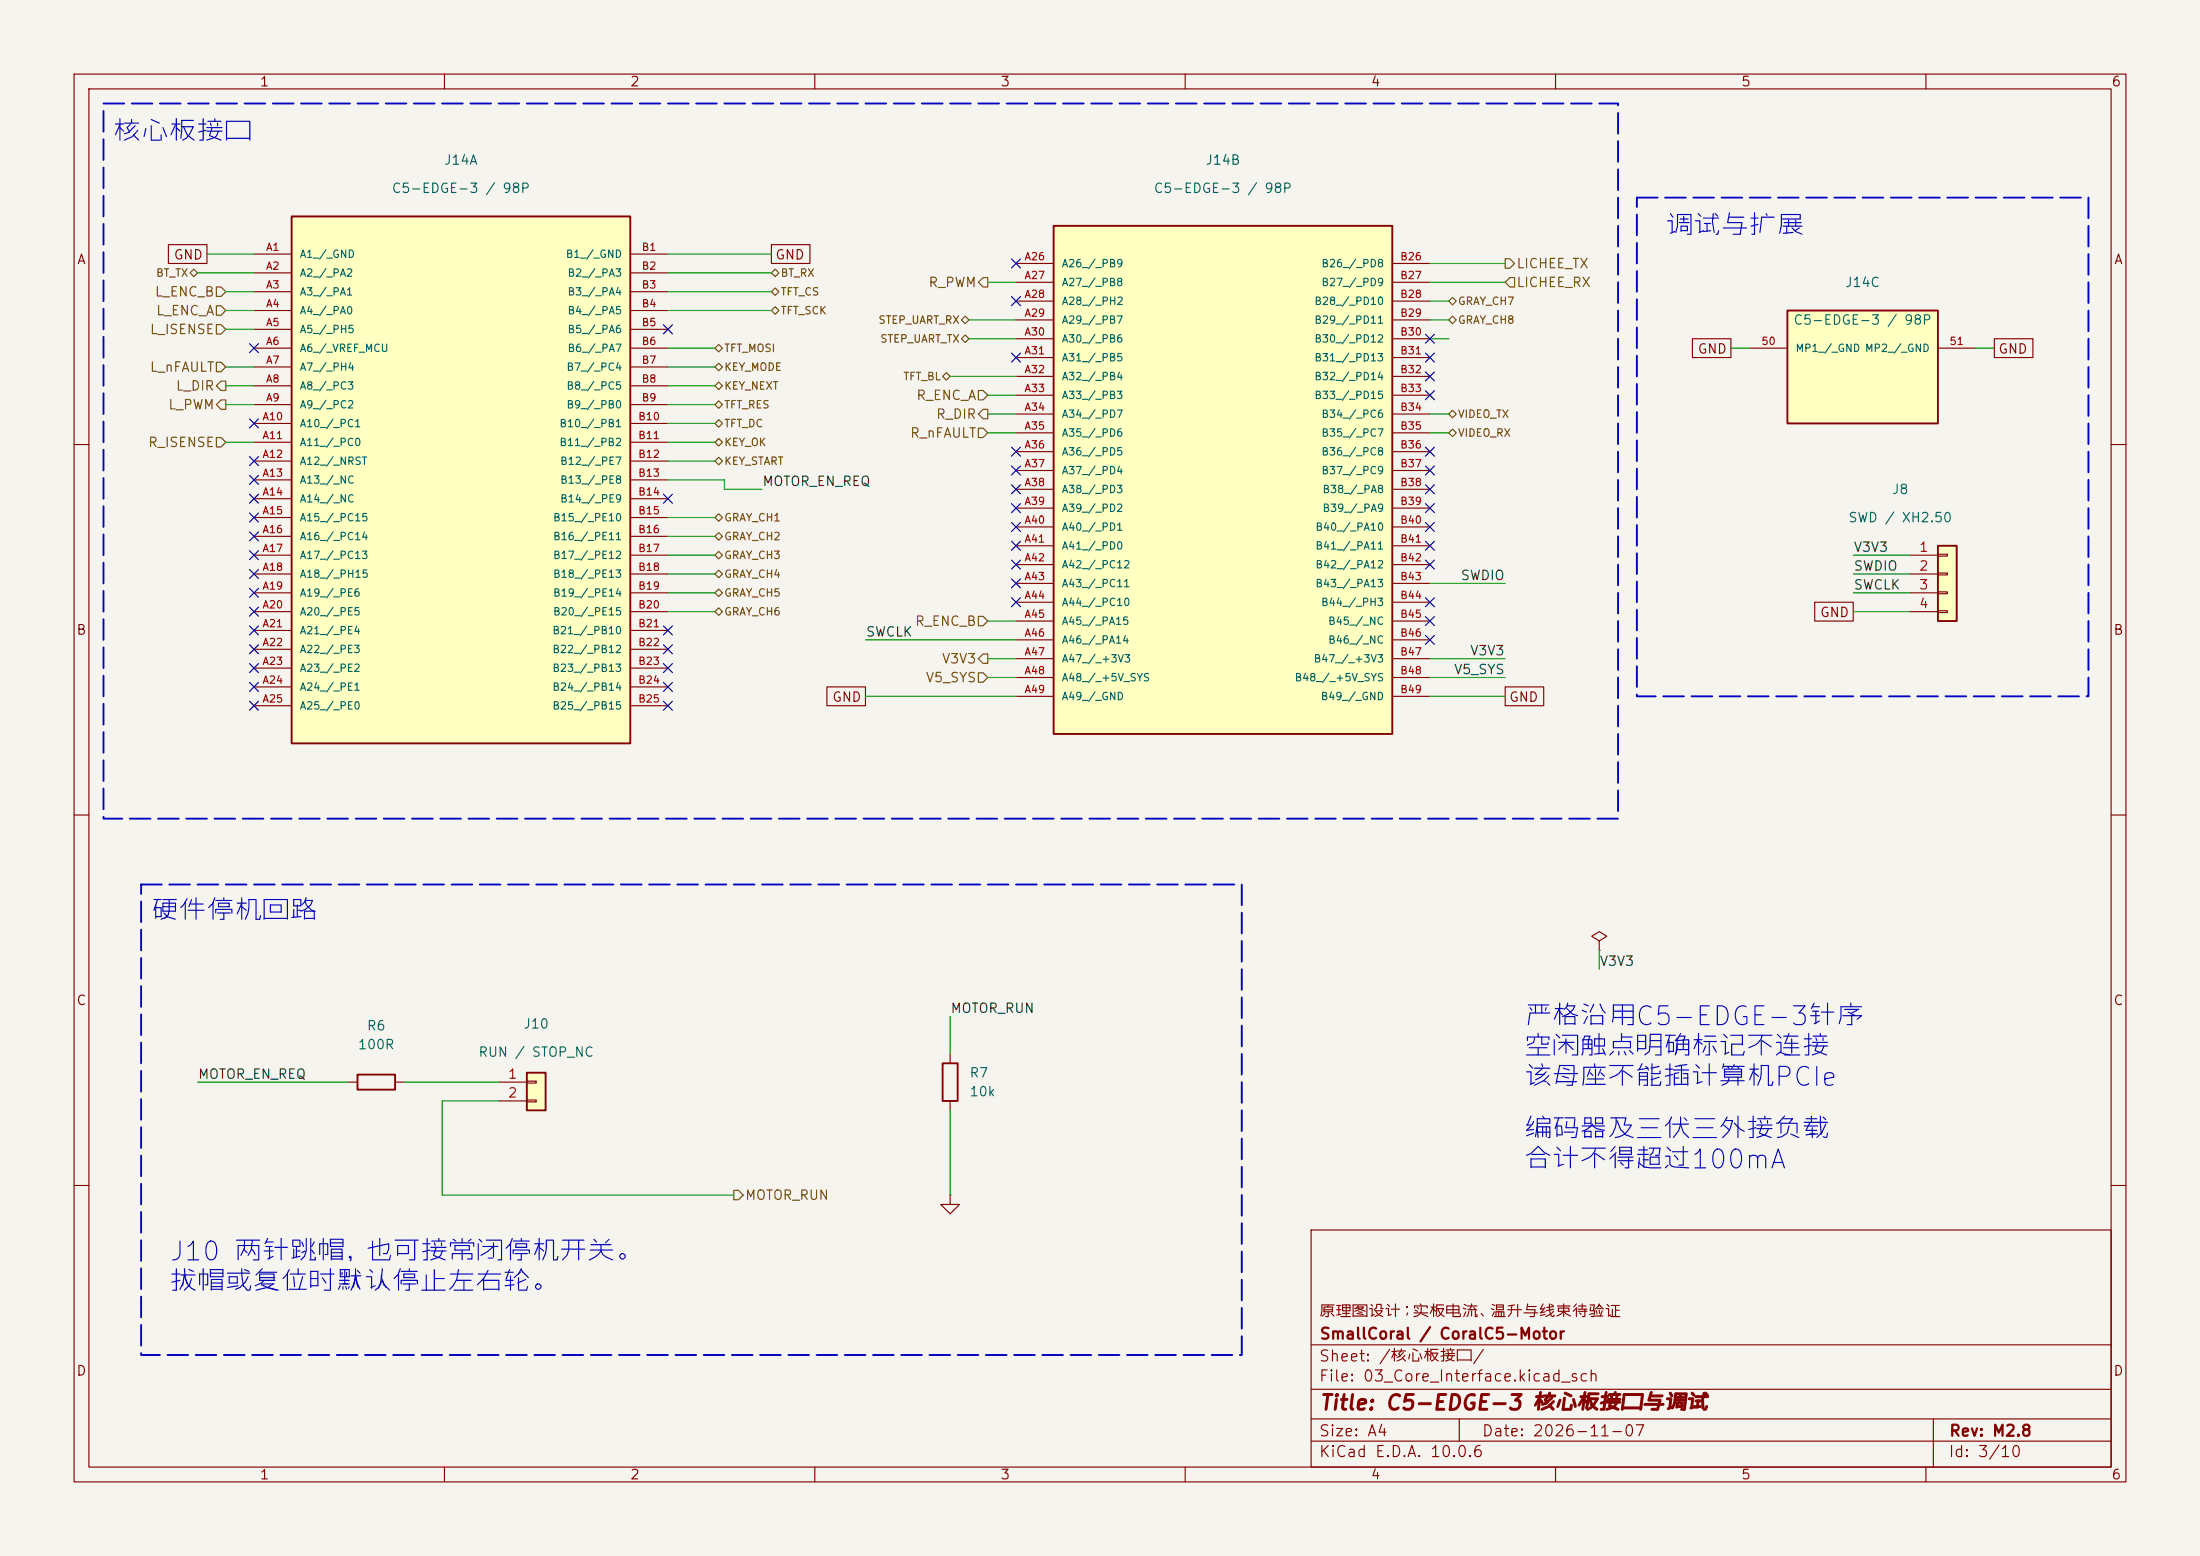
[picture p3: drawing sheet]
<svg xmlns="http://www.w3.org/2000/svg" width="297mm" height="210mm" viewBox="0 0 297 210" stroke-linecap="round" stroke-linejoin="round" font-family="sans-serif">
<path d="M0 0h297v210h-297z" fill="#f5f4ef" stroke="#f5f4ef" stroke-width=".14"/>
<g fill="none" stroke="#840000" stroke-width=".15">
<path d="M10 10h277v190h-277zM12 12h273v186h-273zM60 10v2M110 10v2M160 10v2M210 10v2M260 10v2M10 60h2M285 60h2M10 110h2M285 110h2M10 160h2"/>
<path d="M177 166h108v32h-108zM285 160h2M60 198v2M110 198v2M160 198v2M177 194.5h108M177 191.5h108M177 187.5h108M177 181.5h108M197 191.5v3M210 198v2M260 198v2"/>
<path d="M261 191.5v6.5"/>
</g>
<path d="M261.6 73.7h2.6v10.1h-2.6z" fill="#ffffc2"/>
<path d="M261.6 73.7h2.6v10.1h-2.6zM48.3 145h5v2.1h-5zM127.3 143.5h2v5.1h-2z" fill="none" stroke="#840000" stroke-width=".25"/>
<g fill="none" stroke="#840000" stroke-width=".15">
<path d="M257.8 74.9h3.8M257.8 77.5h3.8M261.6 74.8h1.3v.3h-1.3zM261.6 77.3h1.3v.3h-1.3zM261.6 79.9h1.3v.2h-1.3zM257.8 80h3.8M257.8 82.6h3.8M261.6 82.4h1.3v.3h-1.3zM47 146.1h1.3M53.3 146.1h1.3M128.3 142.2v1.3M128.3 148.6v1.3"/>
<path d="M128.3 161.3v1.3h1.2l-1.2 1.2-1.3-1.2h1.3M128.3 161.3h.1"/>
</g>
<path d="M142.2 30.5h45.8v68.6h-45.8z" fill="#ffffc2"/>
<path d="M142.2 30.5h45.8v68.6h-45.8z" fill="none" stroke="#840000" stroke-width=".25"/>
<g fill="none" stroke="#840000" stroke-width=".15">
<path d="M137.2 35.6h5M137.2 38.1h5M188 35.6h5M188 38.1h5M137.2 40.6h5M137.2 43.2h5M137.2 45.7h5M137.2 48.3h5M137.2 50.8h5M137.2 53.3h5M137.2 55.9h5M137.2 58.4h5"/>
<path d="M188 40.6h5M188 43.2h5M188 45.7h5M188 48.3h5M188 50.8h5M188 53.3h5M188 55.9h5M188 58.4h5M137.2 61h5M137.2 63.5h5M137.2 66h5M137.2 68.6h5"/>
<path d="M137.2 71.1h5M137.2 73.7h5M137.2 76.2h5M137.2 78.7h5M188 61h5M188 63.5h5M188 66h5M188 68.6h5M188 71.1h5M188 73.7h5M188 76.2h5M188 78.7h5"/>
<path d="M137.2 81.3h5M137.2 83.8h5M137.2 86.4h5M137.2 88.9h5M137.2 91.4h5M137.2 94h5M188 81.3h5M188 83.8h5M188 86.4h5M188 88.9h5M188 91.4h5M188 94h5"/>
</g>
<path d="M39.4 29.2h45.7v71.1h-45.7z" fill="#ffffc2"/>
<path d="M39.4 29.2h45.7v71.1h-45.7z" fill="none" stroke="#840000" stroke-width=".25"/>
<g fill="none" stroke="#840000" stroke-width=".15">
<path d="M34.3 34.3h5.1M34.3 36.8h5.1M34.3 39.4h5.1M85.1 34.3h5.1M85.1 36.8h5.1M85.1 39.4h5.1M34.3 41.9h5.1M34.3 44.5h5.1M34.3 47h5.1M34.3 49.5h5.1M34.3 52.1h5.1M34.3 54.6h5.1"/>
<path d="M34.3 57.2h5.1M34.3 59.7h5.1M85.1 41.9h5.1M85.1 44.5h5.1M85.1 47h5.1M85.1 49.5h5.1M85.1 52.1h5.1M85.1 54.6h5.1M85.1 57.2h5.1M85.1 59.7h5.1M34.3 62.2h5.1M34.3 64.8h5.1"/>
<path d="M34.3 67.3h5.1M34.3 69.9h5.1M34.3 72.4h5.1M34.3 74.9h5.1M34.3 77.5h5.1M85.1 62.2h5.1M85.1 64.8h5.1M85.1 67.3h5.1M85.1 69.9h5.1M85.1 72.4h5.1M85.1 74.9h5.1M85.1 77.5h5.1"/>
<path d="M34.3 80h5.1M34.3 82.6h5.1M34.3 85.1h5.1M34.3 87.6h5.1M34.3 90.2h5.1M34.3 92.7h5.1M34.3 95.3h5.1M85.1 80h5.1M85.1 82.6h5.1M85.1 85.1h5.1M85.1 87.6h5.1M85.1 90.2h5.1"/>
<path d="M85.1 92.7h5.1M85.1 95.3h5.1"/>
</g>
<path d="M241.3 41.9h20.3v15.3h-20.3z" fill="#ffffc2"/>
<path d="M241.3 41.9h20.3v15.3h-20.3z" fill="none" stroke="#840000" stroke-width=".25"/>
<path d="M236.2 47h5.1M261.6 47h5.1" fill="none" stroke="#840000" stroke-width=".15"/>
<path d="M71.1 144.8h2.6v5.1h-2.6z" fill="#ffffc2"/>
<path d="M71.1 144.8h2.6v5.1h-2.6z" fill="none" stroke="#840000" stroke-width=".25"/>
<g fill="none" stroke="#840000" stroke-width=".15">
<path d="M22.7 33h5.2v2.6h-5.2zM104.1 33h5.2v2.6h-5.2zM228.5 45.7h5.2v2.6h-5.2zM269.2 45.7h5.2v2.6h-5.2zM111.6 92.7h5.2v2.6h-5.2zM203.2 92.7h5.2v2.6h-5.2zM245 81.3h5.2v2.5h-5.2zM215.9 127l1-.6-1-.7-1 .7 1 .6v1.3M215.9 128.3h.1M67.3 146.1h3.8M67.3 148.6h3.8M71.1 145.9h1.3v.3h-1.3z"/>
<path d="M71.1 148.5h1.3v.2h-1.3z"/>
</g>
<g fill="none" stroke="#725600" stroke-width=".15">
<path d="M25.7 36.8l.5-.5 .5 .5-.5 .5zM29.2 38.7h.6l.7 .7-.7 .6h-.6zM104.1 39.4l.5-.5 .6 .5-.6 .5zM104.1 36.8l.5-.5 .6 .5-.6 .5zM132.7 37.5h.6v1.2h-.6l-.6-.6zM203.2 34.9h.6l.7 .7-.7 .6h-.6zM203.8 37.5h.7v1.2h-.7l-.6-.6zM29.2 43.8h.6l.7 .7-.7 .6h-.6zM29.2 41.3h.6l.7 .6-.7 .6h-.6zM29.2 59.1h.6l.7 .6-.7 .6h-.6zM29.2 48.9h.6l.7 .6-.7 .7h-.6zM29.8 54h.7v1.2h-.7l-.6-.6z"/>
<path d="M29.8 51.4h.7v1.3h-.7l-.6-.6zM96.5 49.5l.5-.5 .5 .5-.5 .5zM96.5 59.7l.5-.5 .5 .5-.5 .5zM96.5 54.6l.5-.5 .5 .5-.5 .5zM96.5 57.2l.5-.6 .5 .6-.5 .5zM97 51.6l.5 .5-.5 .5-.5-.5zM97 46.5l.5 .5-.5 .5-.5-.5zM104.1 41.9l.5-.5 .6 .5-.6 .5zM127.3 50.8l.5-.5 .5 .5-.5 .5zM129.8 45.7l.5-.5 .5 .5-.5 .5zM130.3 42.7l.5 .5-.5 .5-.5-.5zM132.1 52.7h.6l.6 .6-.6 .7h-.6z"/>
<path d="M132.1 57.8h.6l.6 .6-.6 .7h-.6zM132.7 55.2h.6v1.3h-.6l-.6-.6zM195.6 58.4l.5-.5 .5 .5-.5 .5zM195.6 55.9l.5-.5 .5 .5-.5 .5zM195.6 40.6l.5-.5 .5 .5-.5 .5zM195.6 43.2l.5-.5 .5 .5-.5 .5zM96.5 77.5l.5-.5 .5 .5-.5 .5zM96.5 62.2l.5-.5 .5 .5-.5 .5zM96.5 72.4l.5-.5 .5 .5-.5 .5zM97 74.4l.5 .5-.5 .5-.5-.5zM97 69.3l.5 .6-.5 .5-.5-.5zM96.5 80l.5-.5 .5 .5-.5 .5z"/>
<path d="M96.5 82.6l.5-.6 .5 .6-.5 .5zM132.1 90.8h.6l.6 .6-.6 .7h-.6zM132.1 83.2h.6l.6 .6-.6 .7h-.6zM132.7 88.3h.6v1.2h-.6l-.6-.6zM99.1 160.7h.6l.6 .6-.6 .6h-.6z"/>
</g>
<g fill="none" stroke="#009600" stroke-width=".15">
<path d="M26.7 36.8h7.6M27.9 34.3h6.4M30.5 39.4h3.8M90.2 39.4h13.9M90.2 36.8h13.9M90.2 34.3h13.9M133.3 38.1h3.9M193 38.1h10.2M193 35.6h10.2M30.5 49.5h3.8M30.5 54.6h3.8M30.5 59.7h3.8"/>
<path d="M30.5 52.1h3.8M30.5 44.5h3.8M30.5 41.9h3.8M90.2 47h6.3M90.2 49.5h6.3M90.2 54.6h6.3M90.2 59.7h6.3M90.2 52.1h6.3M90.2 41.9h13.9M90.2 57.2h6.3M128.3 50.8h8.9M130.8 43.2h6.4"/>
<path d="M130.8 45.7h6.4M133.3 58.4h3.9M133.3 55.9h3.9M133.3 53.3h3.9M193 58.4h2.6M193 55.9h2.6M193 43.2h2.6M193 40.6h2.6M193 45.7h2.6M233.7 47h2.5M266.7 47h2.5M90.2 64.8h7.6v1.2h5.1"/>
<path d="M90.2 77.5h6.3M90.2 74.9h6.3M90.2 72.4h6.3M90.2 62.2h6.3M90.2 69.9h6.3M193 78.7h10.2M250.2 77.5h7.6M250.2 74.9h7.6M90.2 80h6.3M90.2 82.6h6.3M116.8 86.4h20.4M116.8 94h20.4"/>
<path d="M133.3 91.4h3.9M133.3 88.9h3.9M133.3 83.8h3.9M193 91.4h10.2M193 88.9h10.2M193 94h10.2M250.2 80h7.6M250.2 82.6h7.6M128.3 137.2v5M215.9 128.3v2.5M26.7 146.1h20.3M54.6 146.1h12.7"/>
<path d="M67.3 148.6h-7.6v12.7h39.4M128.3 149.9v11.4"/>
</g>
<g fill="none" stroke="#000084" stroke-width=".15">
<path d="M136.6 35l1.2 1.2M137.8 35l-1.2 1.2M33.7 56.5l1.2 1.3M33.7 46.4l1.2 1.2M34.9 56.5l-1.2 1.3M34.9 46.4l-1.2 1.2M89.6 43.8l1.2 1.3M90.8 43.8l-1.2 1.3M136.6 47.7l1.2 1.2M136.6 40l1.2 1.2M137.8 47.7l-1.2 1.2M137.8 40l-1.2 1.2"/>
<path d="M192.4 45.1l1.2 1.2M192.4 52.7l1.2 1.2M192.4 47.7l1.2 1.2M192.4 50.2l1.2 1.2M193.6 45.1l-1.2 1.2M193.6 52.7l-1.2 1.2M193.6 47.7l-1.2 1.2M193.6 50.2l-1.2 1.2M33.7 64.2l1.2 1.2M33.7 79.4l1.2 1.2M33.7 66.7l1.2 1.2M33.7 71.8l1.2 1.2"/>
<path d="M33.7 69.2l1.2 1.3M33.7 61.6l1.2 1.2M33.7 76.9l1.2 1.2M33.7 74.3l1.2 1.2M34.9 64.2l-1.2 1.2M34.9 79.4l-1.2 1.2M34.9 66.7l-1.2 1.2M34.9 71.8l-1.2 1.2M34.9 69.2l-1.2 1.3M34.9 61.6l-1.2 1.2M34.9 76.9l-1.2 1.2M34.9 74.3l-1.2 1.2"/>
<path d="M89.6 66.7l1.2 1.2M90.8 66.7l-1.2 1.2M136.6 68l1.2 1.2M136.6 62.9l1.2 1.2M136.6 78.1l1.2 1.2M136.6 60.4l1.2 1.2M136.6 65.4l1.2 1.2M136.6 73.1l1.2 1.2M136.6 75.6l1.2 1.2M136.6 70.5l1.2 1.2M137.8 68l-1.2 1.2M137.8 62.9l-1.2 1.2"/>
<path d="M137.8 78.1l-1.2 1.2M137.8 60.4l-1.2 1.2M137.8 65.4l-1.2 1.2M137.8 73.1l-1.2 1.2M137.8 75.6l-1.2 1.2M137.8 70.5l-1.2 1.2M192.4 62.9l1.2 1.2M192.4 60.4l1.2 1.2M192.4 75.6l1.2 1.2M192.4 73.1l1.2 1.2M192.4 70.5l1.2 1.2M192.4 68l1.2 1.2"/>
<path d="M192.4 65.4l1.2 1.2M193.6 62.9l-1.2 1.2M193.6 60.4l-1.2 1.2M193.6 75.6l-1.2 1.2M193.6 73.1l-1.2 1.2M193.6 70.5l-1.2 1.2M193.6 68l-1.2 1.2M193.6 65.4l-1.2 1.2M33.7 92.1l1.2 1.2M33.7 94.6l1.2 1.3M33.7 87l1.2 1.2M33.7 81.9l1.2 1.3"/>
<path d="M33.7 89.6l1.2 1.2M33.7 84.5l1.2 1.2M34.9 92.1l-1.2 1.2M34.9 94.6l-1.2 1.3M34.9 87l-1.2 1.2M34.9 81.9l-1.2 1.3M34.9 89.6l-1.2 1.2M34.9 84.5l-1.2 1.2M89.6 89.6l1.2 1.2M89.6 94.6l1.2 1.3M89.6 92.1l1.2 1.2M89.6 84.5l1.2 1.2"/>
<path d="M89.6 87l1.2 1.2M90.8 89.6l-1.2 1.2M90.8 94.6l-1.2 1.3M90.8 92.1l-1.2 1.2M90.8 84.5l-1.2 1.2M90.8 87l-1.2 1.2M136.6 80.7l1.2 1.2M137.8 80.7l-1.2 1.2M192.4 80.7l1.2 1.2M192.4 85.8l1.2 1.2M192.4 83.2l1.2 1.2M193.6 80.7l-1.2 1.2"/>
<path d="M193.6 85.8l-1.2 1.2M193.6 83.2l-1.2 1.2"/>
</g>
<path d="M14 14h204.4v96.5h-204.4zM221 26.7h60.9v67.3h-60.9zM19 119.4h148.6v63.5h-148.6z" fill="none" stroke="#0000c2" stroke-width=".25" stroke-dasharray="2.8 1"/>
<g font-size="2.5" fill="#0000c2">
<text x="15.1" y="19.7">核心板接口</text>
<text x="224.6" y="32.4">调试与扩展</text>
<text x="20.2" y="124.8">硬件停机回路</text>
<text x="205.6" y="139.1">严格沿用C5-EDGE-3针序</text>
<text x="205.6" y="143.2">空闲触点明确标记不连接</text>
<text x="205.6" y="147.2">该母座不能插计算机PCIe</text>
<text x="205.6" y="154.3">编码器及三伏三外接负载</text>
<text x="205.6" y="158.4">合计不得超过100mA</text>
<text x="22.7" y="170.8">J10 两针跳帽，也可接常闭停机开关。</text>
<text x="22.7" y="174.9">拔帽或复位时默认停止左右轮。</text>
</g>
<text font-size="2" fill="#840000" x="178" y="190.8">Title: C5-EDGE-3 核心板接口与调试</text>
<g font-size="1.5" fill="#840000">
<text x="178" y="178.1">原理图设计；实板电流、温升与线束待验证</text>
<text x="178" y="184.1">Sheet: /核心板接口/</text>
<text x="178" y="181.1">SmallCoral / CoralC5-Motor</text>
<text x="178" y="186.8">File: 03_Core_Interface.kicad_sch</text>
<text x="178" y="197">KiCad E.D.A. 10.0.6</text>
<text x="178" y="194.2">Size: A4</text>
<text x="200" y="194.2">Date: 2026-11-07</text>
<text x="263" y="197">Id: 3/10</text>
<text x="263" y="194.2">Rev: M2.8</text>
</g>
<g font-size="1.3" fill="#840000">
<text x="35" y="12">1</text>
<text x="85" y="12">2</text>
<text x="135" y="12">3</text>
<text x="185" y="12">4</text>
<text x="235" y="12">5</text>
<text x="285" y="12">6</text>
<text x="10.3" y="36">A</text>
<text x="23.4" y="35.3">GND</text>
<text x="104.6" y="35.3">GND</text>
<text x="285.3" y="36">A</text>
<text x="229.1" y="48">GND</text>
<text x="269.7" y="48">GND</text>
<text x="245.6" y="83.6">GND</text>
<text x="10.2" y="86">B</text>
<text x="285.2" y="86">B</text>
<text x="112.3" y="95">GND</text>
<text x="203.6" y="95">GND</text>
<text x="10.2" y="136">C</text>
<text x="285.2" y="136">C</text>
<text x="10.2" y="186">D</text>
<text x="285.2" y="186">D</text>
<text x="35" y="200">1</text>
<text x="85" y="200">2</text>
<text x="135" y="200">3</text>
<text x="185" y="200">4</text>
<text x="235" y="200">5</text>
<text x="285" y="200">6</text>
</g>
<g font-size="1.3" fill="#006464">
<text x="59.9" y="22.6">J14A</text>
<text x="162.6" y="22.6">J14B</text>
<text x="52.8" y="26.4">C5-EDGE-3 / 98P</text>
<text x="155.7" y="26.4">C5-EDGE-3 / 98P</text>
<text x="249" y="39.1">J14C</text>
<text x="242" y="44.1">C5-EDGE-3 / 98P</text>
<text x="249.4" y="70.8">SWD / XH2.50</text>
<text x="255.3" y="67">J8</text>
<text x="48.2" y="141.9">100R</text>
<text x="49.4" y="139.4">R6</text>
<text x="64.5" y="142.9">RUN / STOP_NC</text>
<text x="70.6" y="139.1">J10</text>
<text x="130.8" y="145.7">R7</text>
<text x="130.8" y="148.3">10k</text>
</g>
<g font-size="1.3" fill="#725600">
<text x="20.8" y="40.3">L_ENC_B</text>
<text x="125.3" y="39.1">R_PWM</text>
<text x="204.6" y="39.1">LICHEE_RX</text>
<text x="204.6" y="36.5">LICHEE_TX</text>
<text x="20.1" y="45.4">L_ISENSE</text>
<text x="21" y="42.9">L_ENC_A</text>
<text x="20.1" y="50.5">L_nFAULT</text>
<text x="23.7" y="53">L_DIR</text>
<text x="22.6" y="55.6">L_PWM</text>
<text x="122.8" y="59.4">R_nFAULT</text>
<text x="123.6" y="54.3">R_ENC_A</text>
<text x="126.3" y="56.8">R_DIR</text>
<text x="19.9" y="60.7">R_ISENSE</text>
<text x="123.4" y="84.8">R_ENC_B</text>
<text x="127.1" y="89.9">V3V3</text>
<text x="124.9" y="92.4">V5_SYS</text>
<text x="100.5" y="162.3">MOTOR_RUN</text>
</g>
<g font-size="1.3" fill="#0f0f0f">
<text x="102.8" y="65.9">MOTOR_EN_REQ</text>
<text x="250.2" y="77.3">SWDIO</text>
<text x="250.2" y="74.8">V3V3</text>
<text x="197.1" y="78.6">SWDIO</text>
<text x="250.2" y="79.9">SWCLK</text>
<text x="116.8" y="86.2">SWCLK</text>
<text x="198.4" y="88.8">V3V3</text>
<text x="196.2" y="91.3">V5_SYS</text>
<text x="215.9" y="130.7">V3V3</text>
<text x="128.2" y="137">MOTOR_RUN</text>
<text x="26.6" y="145.9">MOTOR_EN_REQ</text>
</g>
<g font-size="1.3" fill="#a90000">
<text x="259" y="74.8">1</text>
<text x="259" y="77.3">2</text>
<text x="259" y="79.9">3</text>
<text x="259" y="82.4">4</text>
<text x="68.5" y="145.9">1</text>
<text x="68.5" y="148.5">2</text>
</g>
<g font-size="1" fill="#a90000">
<text x="35.8" y="34.1">A1</text>
<text x="86.6" y="34.1">B1</text>
<text x="138.2" y="35.4">A26</text>
<text x="188.9" y="35.4">B26</text>
<text x="35.8" y="36.6">A2</text>
<text x="35.8" y="39.2">A3</text>
<text x="35.8" y="41.7">A4</text>
<text x="86.6" y="36.6">B2</text>
<text x="86.6" y="39.2">B3</text>
<text x="86.6" y="41.7">B4</text>
<text x="138.2" y="37.9">A27</text>
<text x="138.2" y="40.5">A28</text>
<text x="188.9" y="37.9">B27</text>
<text x="188.9" y="40.5">B28</text>
<text x="35.8" y="44.3">A5</text>
<text x="35.8" y="46.8">A6</text>
<text x="86.6" y="44.3">B5</text>
<text x="86.6" y="46.8">B6</text>
<text x="138.2" y="43">A29</text>
<text x="138.2" y="45.5">A30</text>
<text x="188.9" y="43">B29</text>
<text x="188.9" y="45.5">B30</text>
<text x="237.7" y="46.8">50</text>
<text x="263.1" y="46.8">51</text>
<text x="35.8" y="49.3">A7</text>
<text x="35.8" y="51.9">A8</text>
<text x="86.6" y="49.3">B7</text>
<text x="86.6" y="51.9">B8</text>
<text x="138.2" y="48.1">A31</text>
<text x="138.2" y="50.6">A32</text>
<text x="138.2" y="53.2">A33</text>
<text x="188.9" y="48.1">B31</text>
<text x="188.9" y="50.6">B32</text>
<text x="188.9" y="53.2">B33</text>
<text x="35.3" y="57">A10</text>
<text x="35.3" y="59.5">A11</text>
<text x="35.8" y="54.4">A9</text>
<text x="86.1" y="57">B10</text>
<text x="86.1" y="59.5">B11</text>
<text x="86.6" y="54.4">B9</text>
<text x="138.2" y="55.7">A34</text>
<text x="138.2" y="58.2">A35</text>
<text x="188.9" y="55.7">B34</text>
<text x="188.9" y="58.2">B35</text>
<text x="35.3" y="62">A12</text>
<text x="35.3" y="64.6">A13</text>
<text x="86.1" y="62">B12</text>
<text x="86.1" y="64.6">B13</text>
<text x="138.2" y="60.8">A36</text>
<text x="138.2" y="63.3">A37</text>
<text x="138.2" y="65.9">A38</text>
<text x="188.9" y="60.8">B36</text>
<text x="188.9" y="63.3">B37</text>
<text x="188.9" y="65.9">B38</text>
<text x="35.3" y="67.1">A14</text>
<text x="35.3" y="69.7">A15</text>
<text x="86.1" y="67.1">B14</text>
<text x="86.1" y="69.7">B15</text>
<text x="138.2" y="68.4">A39</text>
<text x="138.2" y="70.9">A40</text>
<text x="188.9" y="68.4">B39</text>
<text x="188.9" y="70.9">B40</text>
<text x="35.3" y="72.2">A16</text>
<text x="35.3" y="74.7">A17</text>
<text x="35.3" y="77.3">A18</text>
<text x="86.1" y="72.2">B16</text>
<text x="86.1" y="74.7">B17</text>
<text x="86.1" y="77.3">B18</text>
<text x="138.2" y="73.5">A41</text>
<text x="138.2" y="76">A42</text>
<text x="188.9" y="73.5">B41</text>
<text x="188.9" y="76">B42</text>
<text x="35.3" y="79.8">A19</text>
<text x="35.3" y="82.4">A20</text>
<text x="86.1" y="79.8">B19</text>
<text x="86.1" y="82.4">B20</text>
<text x="138.2" y="78.6">A43</text>
<text x="138.2" y="81.1">A44</text>
<text x="138.2" y="83.6">A45</text>
<text x="188.9" y="78.6">B43</text>
<text x="188.9" y="81.1">B44</text>
<text x="188.9" y="83.6">B45</text>
<text x="35.3" y="84.9">A21</text>
<text x="35.3" y="87.4">A22</text>
<text x="35.3" y="90">A23</text>
<text x="86.1" y="84.9">B21</text>
<text x="86.1" y="87.4">B22</text>
<text x="86.1" y="90">B23</text>
<text x="138.2" y="86.2">A46</text>
<text x="138.2" y="88.7">A47</text>
<text x="188.9" y="86.2">B46</text>
<text x="188.9" y="88.7">B47</text>
<text x="35.3" y="92.5">A24</text>
<text x="35.3" y="95.1">A25</text>
<text x="86.1" y="92.5">B24</text>
<text x="86.1" y="95.1">B25</text>
<text x="138.2" y="91.3">A48</text>
<text x="138.2" y="93.8">A49</text>
<text x="188.9" y="91.3">B48</text>
<text x="188.9" y="93.8">B49</text>
</g>
<g font-size="1" fill="#006464">
<text x="40.4" y="35">A1_/_GND</text>
<text x="76.3" y="35">B1_/_GND</text>
<text x="40.4" y="37.6">A2_/_PA2</text>
<text x="40.4" y="40.1">A3_/_PA1</text>
<text x="76.5" y="37.6">B2_/_PA3</text>
<text x="76.5" y="40.1">B3_/_PA4</text>
<text x="143.3" y="36.3">A26_/_PB9</text>
<text x="143.3" y="38.9">A27_/_PB8</text>
<text x="143.3" y="41.4">A28_/_PH2</text>
<text x="177.4" y="41.4">B28_/_PD10</text>
<text x="178.3" y="36.3">B26_/_PD8</text>
<text x="178.3" y="38.9">B27_/_PD9</text>
<text x="40.4" y="42.7">A4_/_PA0</text>
<text x="40.4" y="45.2">A5_/_PH5</text>
<text x="40.4" y="47.7">A6_/_VREF_MCU</text>
<text x="76.5" y="42.7">B4_/_PA5</text>
<text x="76.5" y="45.2">B5_/_PA6</text>
<text x="76.5" y="47.7">B6_/_PA7</text>
<text x="143.3" y="43.9">A29_/_PB7</text>
<text x="143.3" y="46.5">A30_/_PB6</text>
<text x="177.4" y="43.9">B29_/_PD11</text>
<text x="177.4" y="46.5">B30_/_PD12</text>
<text x="242.3" y="47.7">MP1_/_GND MP2_/_GND</text>
<text x="40.4" y="50.3">A7_/_PH4</text>
<text x="40.4" y="52.8">A8_/_PC3</text>
<text x="76.4" y="50.3">B7_/_PC4</text>
<text x="76.4" y="52.8">B8_/_PC5</text>
<text x="143.3" y="49">A31_/_PB5</text>
<text x="143.3" y="51.6">A32_/_PB4</text>
<text x="177.4" y="49">B31_/_PD13</text>
<text x="177.4" y="51.6">B32_/_PD14</text>
<text x="40.4" y="55.4">A9_/_PC2</text>
<text x="40.4" y="57.9">A10_/_PC1</text>
<text x="75.4" y="57.9">B10_/_PB1</text>
<text x="76.4" y="55.4">B9_/_PB0</text>
<text x="143.3" y="54.1">A33_/_PB3</text>
<text x="143.3" y="56.6">A34_/_PD7</text>
<text x="143.3" y="59.2">A35_/_PD6</text>
<text x="177.4" y="54.1">B33_/_PD15</text>
<text x="178.3" y="56.6">B34_/_PC6</text>
<text x="178.3" y="59.2">B35_/_PC7</text>
<text x="40.4" y="60.4">A11_/_PC0</text>
<text x="40.4" y="63">A12_/_NRST</text>
<text x="40.4" y="65.5">A13_/_NC</text>
<text x="75.4" y="60.4">B11_/_PB2</text>
<text x="75.5" y="63">B12_/_PE7</text>
<text x="75.5" y="65.5">B13_/_PE8</text>
<text x="143.3" y="61.7">A36_/_PD5</text>
<text x="143.3" y="64.3">A37_/_PD4</text>
<text x="178.3" y="61.7">B36_/_PC8</text>
<text x="178.3" y="64.3">B37_/_PC9</text>
<text x="40.4" y="68.1">A14_/_NC</text>
<text x="40.4" y="70.6">A15_/_PC15</text>
<text x="74.6" y="70.6">B15_/_PE10</text>
<text x="75.5" y="68.1">B14_/_PE9</text>
<text x="143.3" y="66.8">A38_/_PD3</text>
<text x="143.3" y="69.3">A39_/_PD2</text>
<text x="143.3" y="71.9">A40_/_PD1</text>
<text x="177.5" y="71.9">B40_/_PA10</text>
<text x="178.5" y="66.8">B38_/_PA8</text>
<text x="178.5" y="69.3">B39_/_PA9</text>
<text x="40.4" y="73.1">A16_/_PC14</text>
<text x="40.4" y="75.7">A17_/_PC13</text>
<text x="74.6" y="73.1">B16_/_PE11</text>
<text x="74.6" y="75.7">B17_/_PE12</text>
<text x="143.3" y="74.4">A41_/_PD0</text>
<text x="143.3" y="77">A42_/_PC12</text>
<text x="177.5" y="74.4">B41_/_PA11</text>
<text x="177.5" y="77">B42_/_PA12</text>
<text x="40.4" y="78.2">A18_/_PH15</text>
<text x="40.4" y="80.8">A19_/_PE6</text>
<text x="40.4" y="83.3">A20_/_PE5</text>
<text x="74.6" y="78.2">B18_/_PE13</text>
<text x="74.6" y="80.8">B19_/_PE14</text>
<text x="74.6" y="83.3">B20_/_PE15</text>
<text x="143.3" y="79.5">A43_/_PC11</text>
<text x="143.3" y="82">A44_/_PC10</text>
<text x="177.5" y="79.5">B43_/_PA13</text>
<text x="178.3" y="82">B44_/_PH3</text>
<text x="40.4" y="85.8">A21_/_PE4</text>
<text x="40.4" y="88.4">A22_/_PE3</text>
<text x="74.5" y="85.8">B21_/_PB10</text>
<text x="74.5" y="88.4">B22_/_PB12</text>
<text x="143.3" y="84.6">A45_/_PA15</text>
<text x="143.3" y="87.1">A46_/_PA14</text>
<text x="143.3" y="89.7">A47_/_+3V3</text>
<text x="177.3" y="89.7">B47_/_+3V3</text>
<text x="179.2" y="84.6">B45_/_NC</text>
<text x="179.2" y="87.1">B46_/_NC</text>
<text x="40.4" y="90.9">A23_/_PE2</text>
<text x="40.4" y="93.5">A24_/_PE1</text>
<text x="74.5" y="90.9">B23_/_PB13</text>
<text x="74.5" y="93.5">B24_/_PB14</text>
<text x="143.3" y="92.2">A48_/_+5V_SYS</text>
<text x="143.3" y="94.7">A49_/_GND</text>
<text x="174.7" y="92.2">B48_/_+5V_SYS</text>
<text x="178.2" y="94.7">B49_/_GND</text>
<text x="40.4" y="96">A25_/_PE0</text>
<text x="74.5" y="96">B25_/_PB15</text>
</g>
<g font-size="1" fill="#725600">
<text x="21" y="37.6">BT_TX</text>
<text x="105.3" y="40.1">TFT_CS</text>
<text x="105.3" y="37.6">BT_RX</text>
<text x="196.7" y="41.4">GRAY_CH7</text>
<text x="97.7" y="47.8">TFT_MOSI</text>
<text x="105.3" y="42.7">TFT_SCK</text>
<text x="118.5" y="43.9">STEP_UART_RX</text>
<text x="118.7" y="46.5">STEP_UART_TX</text>
<text x="196.7" y="43.9">GRAY_CH8</text>
<text x="97.7" y="50.3">KEY_MODE</text>
<text x="97.7" y="52.8">KEY_NEXT</text>
<text x="121.9" y="51.6">TFT_BL</text>
<text x="97.7" y="55.4">TFT_RES</text>
<text x="97.7" y="57.9">TFT_DC</text>
<text x="196.7" y="59.2">VIDEO_RX</text>
<text x="196.7" y="56.6">VIDEO_TX</text>
<text x="97.7" y="60.5">KEY_OK</text>
<text x="97.7" y="63">KEY_START</text>
<text x="97.7" y="70.6">GRAY_CH1</text>
<text x="97.7" y="75.7">GRAY_CH3</text>
<text x="97.7" y="73.2">GRAY_CH2</text>
<text x="97.7" y="80.8">GRAY_CH5</text>
<text x="97.7" y="78.2">GRAY_CH4</text>
<text x="97.7" y="83.3">GRAY_CH6</text>
</g>
</svg>
